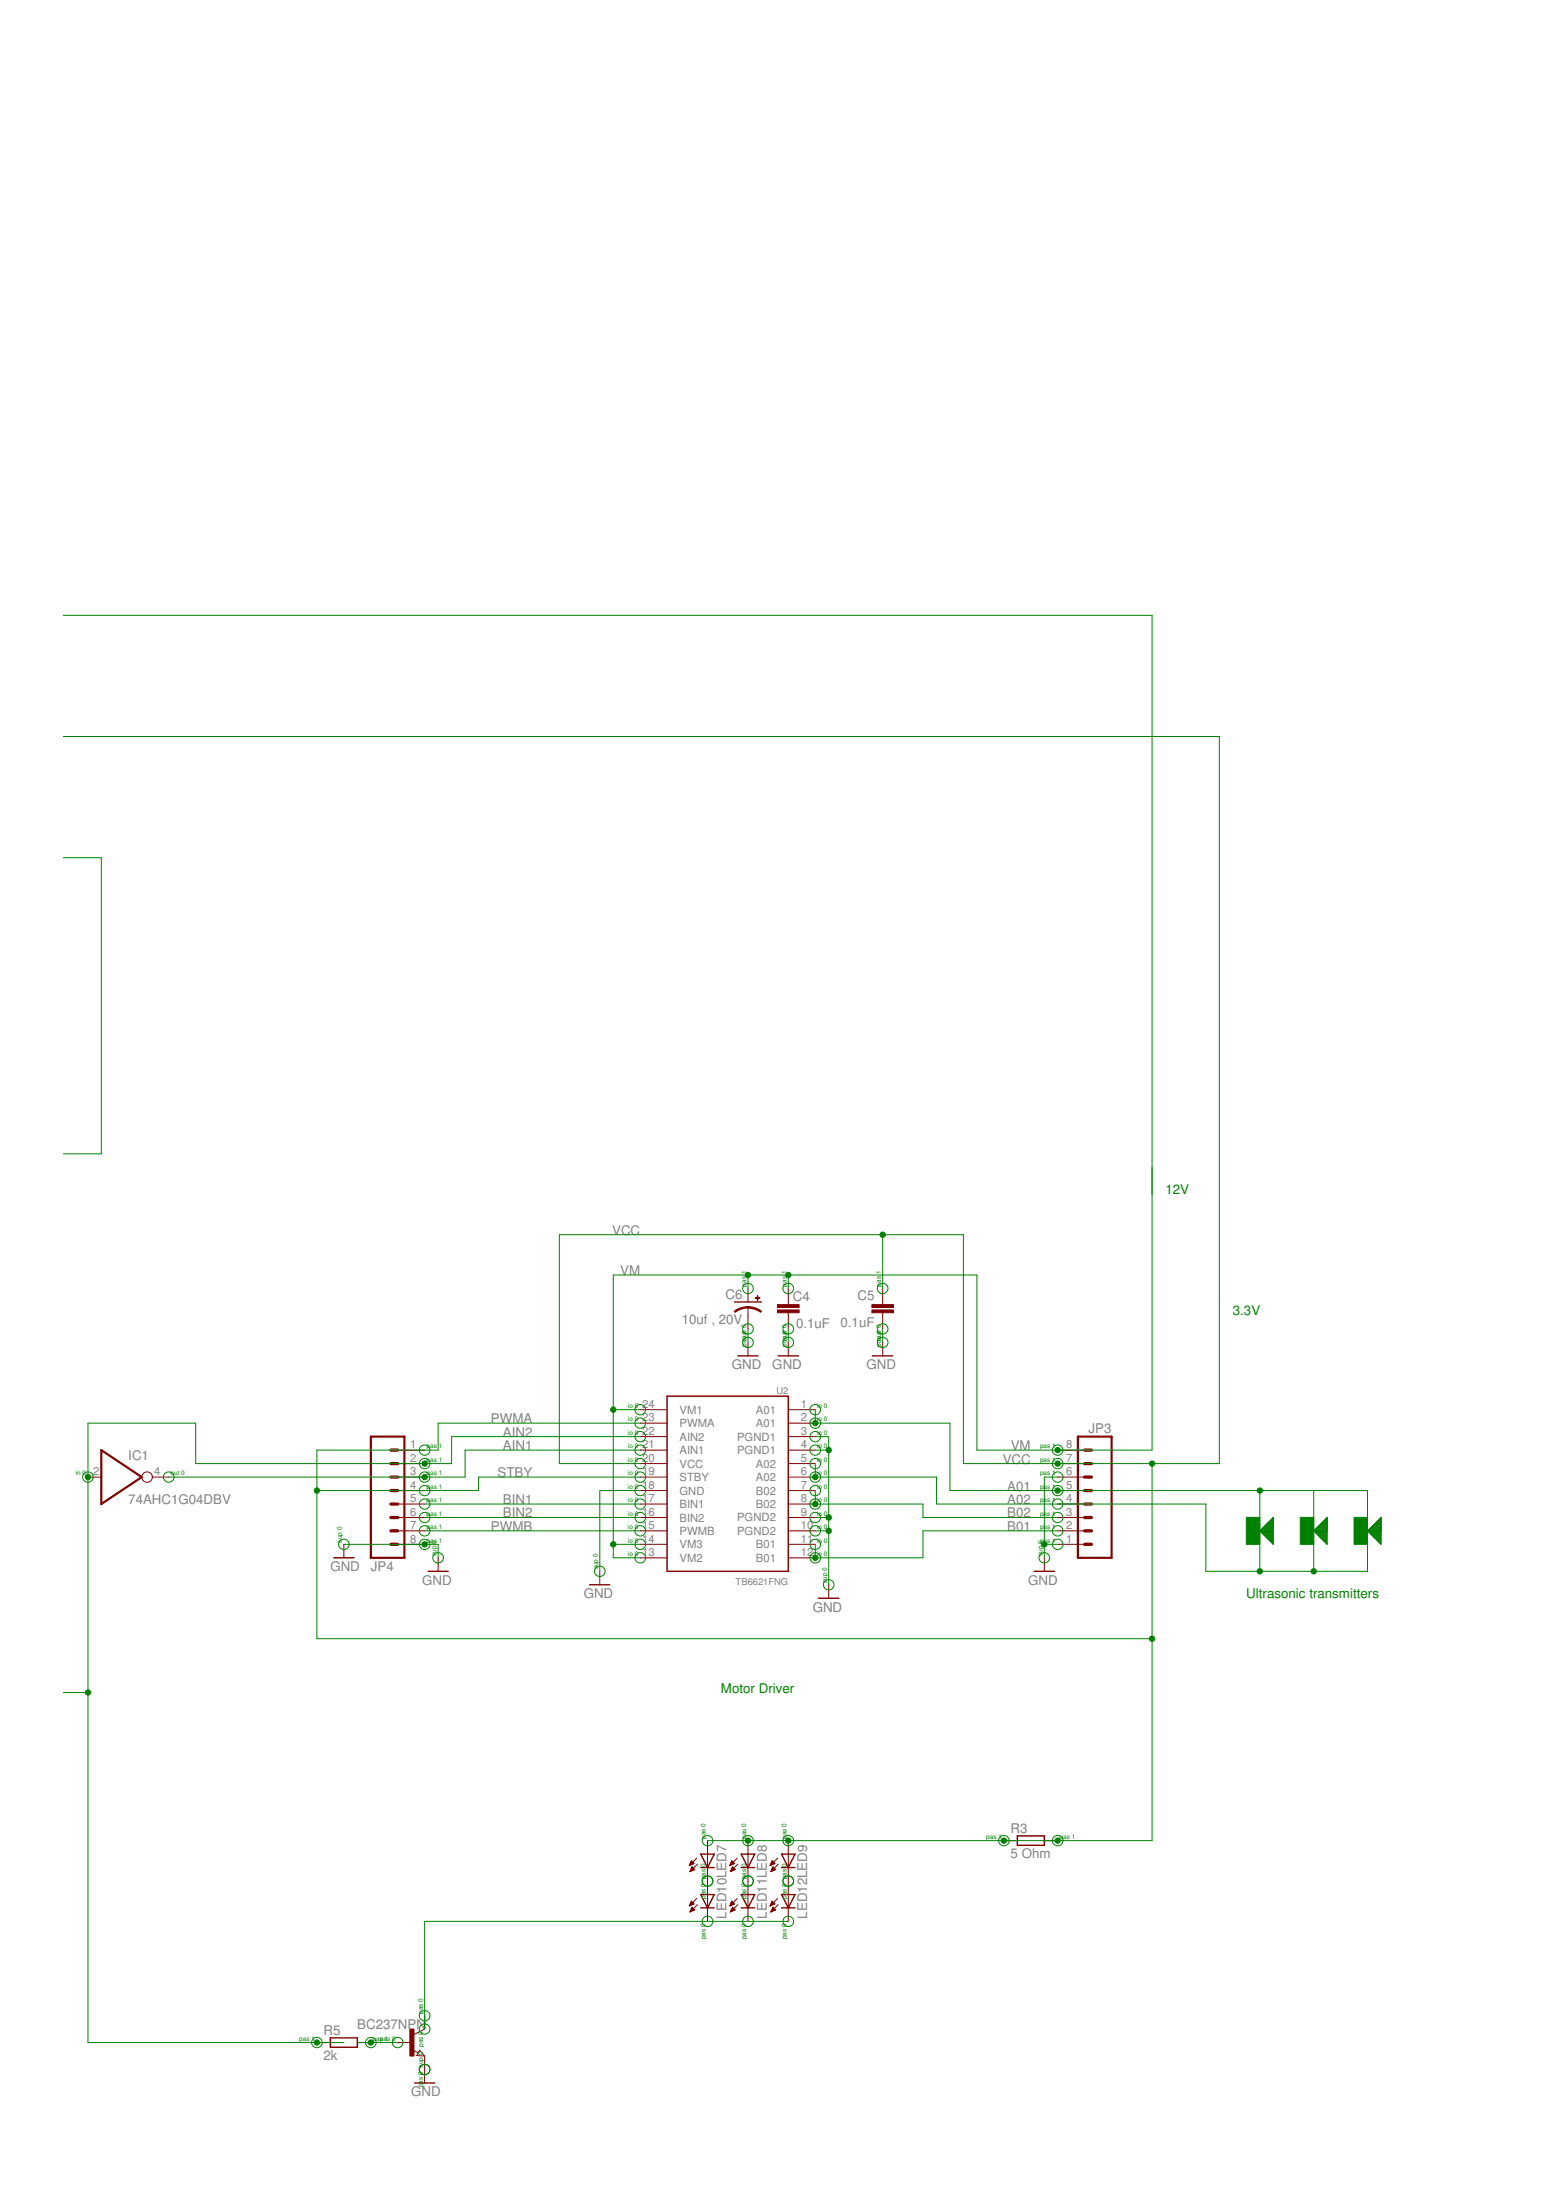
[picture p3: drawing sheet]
<svg xmlns="http://www.w3.org/2000/svg" width="210mm" height="297mm" viewBox="0 0 210 297" stroke-linecap="round" stroke-linejoin="round" font-family="sans-serif">
<g fill="none" stroke="#800000" stroke-width=".19">
<path d="M99.1 175.8h3.7M90 188.5h16.4v23.7h-16.4zM99.6 183.1h2.7M105.1 183.1h2.7M117.8 183.1h2.7M45 210.3h2.8M57.8 212.2h2.7M79.6 214h2.7M110.5 215.8h2.7M139.6 212.2h2.7M94.6 250.3h1.8l-.9 1.9zM94.6 252.2h1.8"/>
<path d="M94.6 255.8h1.8l-.9 1.8zM94.6 257.6h1.8M100.1 252.2h1.8M100.1 250.3h1.8l-.9 1.9zM100.1 257.6h1.8M100.1 255.8h1.8l-.9 1.8zM105.5 252.2h1.8M105.5 250.3h1.8l-.9 1.9zM105.5 257.6h1.8M105.5 255.8h1.8l-.9 1.8zM137.3 247.9h3.7v1.3h-3.7zM44.6 275.1h3.6v1.3h-3.6z"/>
<path d="M56 281.2h2.7"/>
</g>
<g fill="none" stroke="#800000" stroke-width=".13">
<path d="M101 174v1.8M101 176.5v2.9M106.4 174v2.1M106.4 177.2v2.2M119.1 174v2.1M119.1 177.2v2.2M11.9 199.4h1.8M20.6 199.4h2.2M53.7 195.8h3.6M53.7 197.6h3.6M53.7 199.4h3.6M86.4 190.3h3.6"/>
<path d="M86.4 192.2h3.6M86.4 194h3.6M86.4 195.8h3.6M86.4 197.6h3.6M86.4 199.4h3.6M101 181.3v1.8M106.4 190.3h3.6M106.4 192.2h3.6M106.4 194h3.6M106.4 195.8h3.6M106.4 197.6h3.6M106.4 199.4h3.6"/>
<path d="M106.4 181.3v1.8M119.1 181.3v1.8M142.8 195.8h3.6M142.8 197.6h3.6M142.8 199.4h3.6M46.4 208.5v1.8M53.7 201.3h3.6M53.7 203.1h3.6M53.7 204.9h3.6M53.7 206.7h3.6M53.7 208.5h3.6M59.1 210.3v1.9"/>
<path d="M81 212.2v1.8M86.4 201.3h3.6M86.4 203.1h3.6M86.4 204.9h3.6M86.4 206.7h3.6M86.4 208.5h3.6M86.4 210.3h3.6M106.4 201.3h3.6M106.4 203.1h3.6M106.4 204.9h3.6M106.4 206.7h3.6M106.4 208.5h3.6"/>
<path d="M106.4 210.3h3.6M111.9 214v1.8M141 210.3v1.9M142.8 201.3h3.6M142.8 203.1h3.6M142.8 204.9h3.6M142.8 206.7h3.6M142.8 208.5h3.6M93 251.9h.1M93.1 257.3h.1M93.1 251.8h.2M93.1 257.2h.3"/>
<path d="M93.1 251.7h.4M93.1 257.1h.5M93.2 251.6h.4M93.2 258.1h.1M93.2 252.6h.1M93.2 257h.5M93.2 251.5h.4M93.2 252.6h.3M93.2 258h.2M93.2 257h.4M93.2 258h.4M93.2 252.5h.5"/>
<path d="M93.2 256.9h.3M93.3 251.4h.2M93.3 252.4h.4M93.3 257.9h.4M93.3 251.3h.1M93.3 256.8h.1M93.3 257.8h.4M93.3 252.3h.4M93.3 256.7h.1M93.3 251.2l.4 .4-.7 .3zM93.3 256.7l.4 .4-.7 .2zM93.3 257.7h.3"/>
<path d="M93.3 252.2h.3M93.4 252.2h.1M93.4 257.6h.1M93.4 252.1l.4 .3-.7 .3zM93.4 252.1h.1M93.4 257.5l.4 .4-.7 .2zM94 250.9l-1 1M94 256.3l-1 1M94.1 251.7l-1 1M94.1 257.2l-1 .9M95.5 248.5v10.9M98.5 251.9h.1"/>
<path d="M98.5 257.3h.1M98.6 251.8h.1M98.6 251.7h.3M98.6 257.2h.2M98.6 257.1h.4M98.6 251.6h.5M98.6 252.6h.1M98.6 258.1h.1M98.6 251.5h.5M98.6 257h.5M98.6 258h.2M98.7 252.6h.2"/>
<path d="M98.7 257h.3M98.7 251.5h.3M98.7 258h.3M98.7 252.5h.4M98.7 256.9h.3M98.7 257.9h.5M98.7 251.4h.2M98.7 252.4h.5M98.7 256.8h.2M98.7 251.3h.1M98.7 257.8h.5M98.8 252.3h.3"/>
<path d="M98.8 256.7h.1M98.8 257.7h.3M98.8 252.2h.3M98.8 251.2l.3 .4-.6 .3zM98.8 256.7l.3 .4-.6 .2zM98.8 257.7h.2M98.8 252.2h.2M98.8 252.1h.1M98.8 257.6h.1M99.2 252.4l-.3-.3-.3 .6M99.2 252.4l-.6 .3M99.2 257.9l-.3-.4-.3 .6"/>
<path d="M99.2 257.9l-.6 .2M99.5 250.9l-1 1M99.5 256.3l-1 1M99.6 251.7l-1 1M99.6 257.2l-1 .9M101 248.5v10.9M104 251.9h.1M104 251.8h.2M104 257.3h.1M104 257.2h.3M104 251.7h.4M104.1 257.1h.4"/>
<path d="M104.1 258.1h.1M104.1 251.6h.4M104.1 252.6h.1M104.1 257h.5M104.1 251.5h.4M104.1 258h.2M104.1 252.6h.3M104.1 257h.4M104.1 258h.4M104.1 252.5h.5M104.2 251.4h.2M104.2 256.9h.2"/>
<path d="M104.2 257.9h.4M104.2 252.4h.5M104.2 256.8h.2M104.2 251.3h.1M104.2 252.3h.4M104.2 257.8h.4M104.2 256.7l.4 .4-.7 .2zM104.2 251.2l.4 .4-.7 .3zM104.2 256.7h.1M104.2 257.7h.3M104.2 252.2h.3M104.3 252.2h.1"/>
<path d="M104.3 257.7h.2M104.3 257.6h.1M104.3 252.1h.1M104.3 257.5l.4 .4-.6 .2zM104.7 252.4l-.4-.3-.2 .6M104.7 252.4l-.6 .3M105 250.9l-1.1 1M105 256.3l-1.1 1M105.1 251.7l-1 1M105.1 257.2l-1 .9M106.4 248.5v10.9M135.5 248.5h1.8"/>
<path d="M141 248.5h1.8M42.8 275.8h1.8M48.2 275.8h1.9M53.7 275.8h1.8M55.6 276.7l.9 .5M56.6 276.8l.7 .8-1-.1zM57.3 272.2v1.8l-1.4 .7M57.3 277.6v3.6"/>
<circle cx="19.9" cy="199.4" r=".71"/>
</g>
<g fill="#800000" stroke="#800000" stroke-width=".13">
<path d="M104.9 176.9h3v.3h-3z"/>
<path d="M104.9 176.1h3v.4h-3z"/>
<path d="M117.7 176.9h2.9v.3h-2.9z"/>
<path d="M117.7 176.1h2.9v.4h-2.9z"/>
<path d="M101.9 175.2h.7v.1h-.7z"/>
<path d="M102.2 174.9h.1v.7h-.1z"/>
<path d="M55.3 274h.6v3.6h-.6z"/>
</g>
<g fill="#800000" stroke="#800000" stroke-width=".13">
<path d="M99.1 177.1a2.67 2.67 0 0 1 1.9-.7v.2a3.2 3.2 0 0 0-1.8 .6z" fill-rule="evenodd"/>
<path d="M101 176.4a2.96 2.96 0 0 1 1.8 .6l-.1 .2a2.97 2.97 0 0 0-1.7-.6z" fill-rule="evenodd"/>
</g>
<path d="M13.7 195.8l5.4 3.6-5.4 3.7zM50.1 194h4.5v16.3h-4.5zM145.5 194h4.6v16.3h-4.6z" fill="none" stroke="#800000" stroke-width=".3"/>
<g fill="none" stroke="#800000" stroke-width=".44">
<path d="M52.8 199.4h.9M52.8 197.6h.9M52.8 195.8h.9M146.4 199.4h.9M146.4 197.6h.9M146.4 195.8h.9M52.8 204.9h.9M52.8 206.7h.9M52.8 208.5h.9M52.8 201.3h.9M52.8 203.1h.9M146.4 204.9h.9"/>
<path d="M146.4 206.7h.9M146.4 208.5h.9M146.4 201.3h.9M146.4 203.1h.9"/>
</g>
<g fill="none" stroke="#008000" stroke-width=".13">
<path d="M8.5 83.1h147v112.7h-23.6v-23.7h-49.1v38.2h3.6M8.5 99.4h156.1v98.2h-34.6v-30.9h-54.5v30.9h10.9M8.5 115.8h5.2v40h-5.2M101 172.1v1.9M101 179.4v1.9M106.4 172.1v1.9M106.4 179.4v1.9M119.1 166.7v7.3M119.1 179.4v1.9M82.8 190.3h3.6M86.4 194h-25.4v3.6h-34.6v-5.4h-14.5v83.6h34.5M86.4 192.2h-27.3v3.6h-16.3v25.5h112.7"/>
<path d="M86.4 195.8h-23.6v3.6h-40M86.4 199.4h-21.8v1.9h-21.8M110 194h1.9v20M110 195.8h1.9M110 190.3v1.9h18.2v9.1h56.4v10.9h-21.8v-9.1h-36.4v-3.7h-16.4v-1.8M142.8 199.4h-1.8v10.9M155.5 197.6v50.9h-60M46.4 208.5h12.7v1.8M57.3 206.7h29.1M57.3 204.9h29.1M57.3 203.1h29.1M82.8 208.5h3.6"/>
<path d="M86.4 201.3h-5.4v10.9M110 206.7h1.9M110 204.9h1.9M110 201.3v1.8h14.6v1.8h18.2M141 208.5h1.8M142.8 206.7h-18.2v3.6h-14.6v-1.8M170.1 206.7h1.8M170.1 201.3v10.9M170.1 206.8h1.8M170.1 206.6h1.8M170.2 206.8h1.7M170.2 206.5h1.7"/>
<path d="M170.3 206.9h1.6M170.3 206.5h1.6M170.3 207h1.6M170.4 206.4h1.5M170.4 207.1h1.5M170.5 206.3h1.4M170.5 207.2h1.4M170.5 206.2h1.4M170.6 207.2h1.3M170.6 206.2h1.3M170.7 207.3h1.2M170.7 206.1h1.2"/>
<path d="M170.8 207.4h1.1M170.8 206h1.1M170.8 207.5h1.1M170.8 205.9h1.1M170.9 207.5h1M170.9 205.8h1M171 207.6h.9M171 205.8h.9M171 207.7h.9M171.1 205.7h.8M171.1 207.8h.8M171.1 205.6h.8"/>
<path d="M171.2 207.9h.7M171.2 205.5h.7M171.3 207.9h.6M171.3 205.5h.6M171.4 208h.5M171.4 205.4h.5M171.4 208.1h.5M171.4 205.3h.5M171.5 208.2h.4M171.5 205.2h.4M171.6 208.2h.3M171.6 205.1h.3"/>
<path d="M171.7 208.3h.2M171.7 205.1h.2M171.7 208.4h.2M171.8 205h.1M171.8 208.5h.1M171.8 204.9h.1M171.9 204.9v3.6l-1.8-1.8M171.9 204.9l-1.8 1.8M177.3 206.7h1.8M177.3 201.3v10.9M177.4 206.8h1.7M177.4 206.6h1.7"/>
<path d="M177.5 206.8h1.6M177.5 206.5h1.6M177.5 206.9h1.6M177.6 206.5h1.5M177.6 207h1.5M177.6 206.4h1.5M177.7 207.1h1.4M177.7 206.3h1.4M177.8 207.2h1.3M177.8 206.2h1.3M177.9 207.2h1.2M177.9 206.2h1.2"/>
<path d="M177.9 207.3h1.2M177.9 206.1h1.2M178 207.4h1.1M178 206h1.1M178.1 207.5h1M178.1 205.9h1M178.2 207.5h.9M178.2 205.8h.9M178.2 207.6h.9M178.3 205.8h.8M178.3 207.7h.8M178.3 205.7h.8"/>
<path d="M178.4 207.8h.7M178.4 205.6h.7M178.5 207.9h.6M178.5 205.5h.6M178.6 207.9h.5M178.6 205.5h.5M178.6 208h.5M178.6 205.4h.5M178.7 208.1h.4M178.7 205.3h.4M178.8 208.2h.3M178.8 205.2h.3"/>
<path d="M178.9 208.2h.2M178.9 205.1h.2M178.9 208.3h.2M179 205.1h.1M179 208.4h.1M179 205h.1M179.1 208.5h.1M179.1 204.9h.1M179.1 204.9v3.6l-1.8-1.8M179.1 204.9l-1.8 1.8M184.6 206.7h1.8M184.7 206.8h1.7"/>
<path d="M184.7 206.6h1.7M184.8 206.5h1.6M184.8 206.9h1.6M184.9 207h1.5M184.9 206.4h1.5M185 207.1h1.4M185 206.3h1.4M185.1 207.2h1.3M185.1 206.2h1.3M185.2 207.3h1.2M185.2 206.1h1.2M185.3 207.4h1.1"/>
<path d="M185.3 206h1.1M185.4 207.5h1M185.4 205.9h1M185.5 205.8h.9M185.5 207.6h.9M185.6 207.7h.8M185.6 205.7h.8M185.7 207.8h.7M185.7 205.6h.7M185.8 207.9h.6M185.8 205.5h.6M185.9 208h.5"/>
<path d="M185.9 205.4h.5M186 208.1h.4M186 205.3h.4M186.1 208.2h.3M186.1 205.2h.3M186.2 205.1h.2M186.2 208.3h.2M186.3 208.4h.1M186.3 205h.1M186.4 208.5h.1M186.4 204.9h.1M186.4 204.9v3.6l-1.8-1.8"/>
<path d="M186.4 204.9l-1.8 1.8M8.5 228.5h3.4M106.4 259.4h-49.1v14.6M48.2 275.8h5.5"/>
<circle cx="101" cy="174" r=".71"/>
<circle cx="101" cy="179.4" r=".71"/>
<circle cx="106.4" cy="174" r=".71"/>
<circle cx="106.4" cy="179.4" r=".71"/>
<circle cx="119.2" cy="174" r=".71"/>
<circle cx="119.2" cy="179.4" r=".71"/>
<circle cx="11.9" cy="199.4" r=".71"/>
<circle cx="22.8" cy="199.4" r=".71"/>
<circle cx="57.3" cy="199.4" r=".71"/>
<circle cx="57.3" cy="197.6" r=".71"/>
<circle cx="57.3" cy="195.8" r=".71"/>
<circle cx="86.4" cy="195.8" r=".71"/>
<circle cx="86.4" cy="199.4" r=".71"/>
<circle cx="86.4" cy="190.3" r=".71"/>
<circle cx="86.4" cy="197.6" r=".71"/>
<circle cx="86.4" cy="192.1" r=".71"/>
<circle cx="86.4" cy="194" r=".71"/>
<circle cx="101" cy="181.2" r=".71"/>
<circle cx="106.4" cy="181.2" r=".71"/>
<circle cx="110.1" cy="199.4" r=".71"/>
<circle cx="110.1" cy="190.3" r=".71"/>
<circle cx="110.1" cy="195.8" r=".71"/>
<circle cx="110.1" cy="197.6" r=".71"/>
<circle cx="110.1" cy="192.1" r=".71"/>
<circle cx="110.1" cy="194" r=".71"/>
<circle cx="119.2" cy="181.2" r=".71"/>
<circle cx="142.8" cy="197.6" r=".71"/>
<circle cx="142.8" cy="199.4" r=".71"/>
<circle cx="142.8" cy="195.8" r=".71"/>
<circle cx="46.4" cy="208.5" r=".71"/>
<circle cx="57.3" cy="208.5" r=".71"/>
<circle cx="57.3" cy="206.7" r=".71"/>
<circle cx="57.3" cy="204.9" r=".71"/>
<circle cx="57.3" cy="203.1" r=".71"/>
<circle cx="57.3" cy="201.2" r=".71"/>
<circle cx="59.1" cy="210.3" r=".71"/>
<circle cx="81" cy="212.1" r=".71"/>
<circle cx="86.4" cy="203.1" r=".71"/>
<circle cx="86.4" cy="206.7" r=".71"/>
<circle cx="86.4" cy="210.3" r=".71"/>
<circle cx="86.4" cy="208.5" r=".71"/>
<circle cx="86.4" cy="204.9" r=".71"/>
<circle cx="86.4" cy="201.2" r=".71"/>
<circle cx="110.1" cy="203.1" r=".71"/>
<circle cx="110.1" cy="210.3" r=".71"/>
<circle cx="110.1" cy="204.9" r=".71"/>
<circle cx="110.1" cy="206.7" r=".71"/>
<circle cx="110.1" cy="208.5" r=".71"/>
<circle cx="110.1" cy="201.2" r=".71"/>
<circle cx="111.9" cy="214" r=".71"/>
<circle cx="141" cy="210.3" r=".71"/>
<circle cx="142.8" cy="201.2" r=".71"/>
<circle cx="142.8" cy="204.9" r=".71"/>
<circle cx="142.8" cy="203.1" r=".71"/>
<circle cx="142.8" cy="208.5" r=".71"/>
<circle cx="142.8" cy="206.7" r=".71"/>
<circle cx="95.5" cy="259.4" r=".71"/>
<circle cx="95.5" cy="254" r=".71"/>
<circle cx="95.5" cy="248.5" r=".71"/>
<circle cx="101" cy="254" r=".71"/>
<circle cx="101" cy="259.4" r=".71"/>
<circle cx="101" cy="248.5" r=".71"/>
<circle cx="106.4" cy="254" r=".71"/>
<circle cx="106.4" cy="259.4" r=".71"/>
<circle cx="106.4" cy="248.5" r=".71"/>
<circle cx="135.5" cy="248.5" r=".71"/>
<circle cx="142.8" cy="248.5" r=".71"/>
<circle cx="42.8" cy="275.8" r=".71"/>
<circle cx="50.1" cy="275.8" r=".71"/>
<circle cx="53.7" cy="275.8" r=".71"/>
<circle cx="57.3" cy="279.4" r=".71"/>
<circle cx="57.3" cy="272.2" r=".71"/>
<circle cx="57.3" cy="274" r=".71"/>
</g>
<g fill="#008000" stroke="#008000" stroke-width=".13">
<path d="M168.2 204.9h1.9v3.6h-1.9z"/>
<path d="M175.5 204.9h1.8v3.6h-1.8z"/>
<path d="M182.8 204.9h1.8v3.6h-1.8z"/>
</g>
<g fill="#008000" stroke="#008000" stroke-width=".13">
<circle cx="111.9" cy="195.8" r=".36"/>
<circle cx="111.9" cy="204.9" r=".36"/>
<circle cx="111.9" cy="206.7" r=".36"/>
<circle cx="141" cy="208.5" r=".36"/>
<circle cx="57.3" cy="208.5" r=".36"/>
<circle cx="110" cy="192.2" r=".36"/>
<circle cx="142.8" cy="201.3" r=".36"/>
<circle cx="177.3" cy="212.2" r=".36"/>
<circle cx="170.1" cy="201.3" r=".36"/>
<circle cx="170.1" cy="212.2" r=".36"/>
<circle cx="110" cy="199.4" r=".36"/>
<circle cx="110" cy="203.1" r=".36"/>
<circle cx="110" cy="210.3" r=".36"/>
<circle cx="82.8" cy="190.3" r=".36"/>
<circle cx="82.8" cy="208.5" r=".36"/>
<circle cx="106.4" cy="172.1" r=".36"/>
<circle cx="101" cy="172.1" r=".36"/>
<circle cx="142.8" cy="195.8" r=".36"/>
<circle cx="119.1" cy="166.7" r=".36"/>
<circle cx="142.8" cy="197.6" r=".36"/>
<circle cx="42.8" cy="201.3" r=".36"/>
<circle cx="155.5" cy="197.6" r=".36"/>
<circle cx="155.5" cy="221.3" r=".36"/>
<circle cx="101" cy="248.5" r=".36"/>
<circle cx="106.4" cy="248.5" r=".36"/>
<circle cx="142.8" cy="248.5" r=".36"/>
<circle cx="135.5" cy="248.5" r=".36"/>
<circle cx="57.3" cy="197.6" r=".36"/>
<circle cx="11.9" cy="199.4" r=".36"/>
<circle cx="11.9" cy="228.5" r=".36"/>
<circle cx="42.8" cy="275.8" r=".36"/>
<circle cx="57.3" cy="199.4" r=".36"/>
<circle cx="50.1" cy="275.8" r=".36"/>
</g>
<g font-size="1.8" fill="#008000">
<text x="157.3" y="161.2">12V</text>
<text x="166.4" y="177.6">3.3V</text>
<text x="168.2" y="215.8">Ultrasonic transmitters</text>
<text x="97.3" y="228.5">Motor Driver</text>
</g>
<g font-size="1.8" fill="#808080">
<text x="82.6" y="166.7">VCC</text>
<text x="83.7" y="172.2">VM</text>
<text x="92" y="178.8">10uf , 20V</text>
<text x="97.9" y="175.3">C6</text>
<text x="107" y="175.7">C4</text>
<text x="107.5" y="179.3">0.1uF</text>
<text x="113.5" y="179.2">0.1uF</text>
<text x="115.8" y="175.5">C5</text>
<text x="98.8" y="184.9">GND</text>
<text x="104.3" y="184.9">GND</text>
<text x="117" y="184.9">GND</text>
<text x="17.3" y="197.2">IC1</text>
<text x="66.3" y="192.2">PWMA</text>
<text x="67.9" y="194">AIN2</text>
<text x="67.9" y="195.8">AIN1</text>
<text x="135.4" y="197.6">VCC</text>
<text x="136.4" y="195.8">VM</text>
<text x="146.9" y="193.4">JP3</text>
<text x="17.3" y="203.1">74AHC1G04DBV</text>
<text x="67.1" y="199.4">STBY</text>
<text x="67.9" y="203.1">BIN1</text>
<text x="135.9" y="201.2">A01</text>
<text x="135.9" y="203.1">A02</text>
<text x="66.3" y="206.7">PWMB</text>
<text x="67.9" y="204.9">BIN2</text>
<text x="135.9" y="204.9">B02</text>
<text x="135.9" y="206.7">B01</text>
<text x="44.6" y="212.2">GND</text>
<text x="50" y="212.2">JP4</text>
<text x="57" y="214">GND</text>
<text x="78.8" y="215.8">GND</text>
<text x="138.8" y="214">GND</text>
<text x="109.7" y="217.6">GND</text>
<text x="136.4" y="250.9">5 Ohm</text>
<text x="136.4" y="247.4">R3</text>
<text x="98.1" y="259.1" transform="rotate(-90 98.1 259.1)">LED10LED7</text>
<text x="103.5" y="259.1" transform="rotate(-90 103.5 259.1)">LED11LED8</text>
<text x="109" y="259.1" transform="rotate(-90 109 259.1)">LED12LED9</text>
<text x="43.7" y="274.7">R5</text>
<text x="48.2" y="274">BC237NP</text>
<text x="56.2" y="274">N</text>
<text x="43.7" y="278.2">2k</text>
<text x="55.5" y="283.1">GND</text>
</g>
<g font-size="1.5" fill="#808080">
<text x="86.7" y="191.9">23</text>
<text x="86.7" y="190.1">24</text>
<text x="91.7" y="190.9">VM1</text>
<text x="102" y="190.9">A01</text>
<text x="108.1" y="190.1">1</text>
<text x="108.1" y="191.9">2</text>
<text x="55.4" y="195.5">1</text>
<text x="55.4" y="197.4">2</text>
<text x="86.7" y="197.4">20</text>
<text x="86.7" y="195.5">21</text>
<text x="86.7" y="193.7">22</text>
<text x="91.7" y="196.3">AIN1</text>
<text x="91.7" y="194.5">AIN2</text>
<text x="91.7" y="192.7">PWMA</text>
<text x="99.5" y="194.5">PGND1</text>
<text x="99.5" y="196.3">PGND1</text>
<text x="102" y="192.7">A01</text>
<text x="108.1" y="193.7">3</text>
<text x="108.1" y="195.5">4</text>
<text x="108.1" y="197.4">5</text>
<text x="143.9" y="197.4">7</text>
<text x="143.9" y="195.5">8</text>
<text x="12.6" y="199.2">2</text>
<text x="20.8" y="199.2">4</text>
<text x="55.4" y="199.2">3</text>
<text x="55.4" y="201">4</text>
<text x="55.4" y="202.8">5</text>
<text x="86.7" y="202.8">17</text>
<text x="86.7" y="201">18</text>
<text x="86.7" y="199.2">19</text>
<text x="91.7" y="203.6">BIN1</text>
<text x="91.7" y="201.8">GND</text>
<text x="91.7" y="200">STBY</text>
<text x="91.7" y="198.2">VCC</text>
<text x="102" y="198.2">A02</text>
<text x="102" y="200">A02</text>
<text x="102" y="201.8">B02</text>
<text x="102" y="203.6">B02</text>
<text x="108.1" y="199.2">6</text>
<text x="108.1" y="201">7</text>
<text x="108.1" y="202.8">8</text>
<text x="143.9" y="202.8">4</text>
<text x="143.9" y="201">5</text>
<text x="143.9" y="199.2">6</text>
<text x="55.4" y="204.6">6</text>
<text x="55.4" y="206.4">7</text>
<text x="55.4" y="208.3">8</text>
<text x="86.7" y="208.3">14</text>
<text x="86.7" y="206.4">15</text>
<text x="86.7" y="204.6">16</text>
<text x="91.7" y="209.1">VM3</text>
<text x="91.7" y="207.3">PWMB</text>
<text x="91.7" y="205.4">BIN2</text>
<text x="99.5" y="205.4">PGND2</text>
<text x="99.5" y="207.2">PGND2</text>
<text x="102" y="209.1">B01</text>
<text x="108.1" y="204.6">9</text>
<text x="108.1" y="206.4">10</text>
<text x="108.1" y="208.3">11</text>
<text x="143.9" y="208.3">1</text>
<text x="143.9" y="206.4">2</text>
<text x="143.9" y="204.6">3</text>
<text x="86.7" y="210.1">13</text>
<text x="91.7" y="210.9">VM2</text>
<text x="102" y="210.9">B01</text>
<text x="108.1" y="210.1">12</text>
</g>
<g font-size="1.3" fill="#808080">
<text x="104.8" y="188.2">U2</text>
<text x="99.3" y="214">TB6621FNG</text>
</g>
<g font-size=".9" fill="#008000">
<text x="100.7" y="173.7" transform="rotate(-90 100.7 173.7)">pas</text>
<text x="100.7" y="172.1" transform="rotate(-90 100.7 172.1)">1</text>
<text x="106.2" y="173.7" transform="rotate(-90 106.2 173.7)">pas</text>
<text x="106.2" y="172.1" transform="rotate(-90 106.2 172.1)">1</text>
<text x="118.9" y="173.7" transform="rotate(-90 118.9 173.7)">pas</text>
<text x="118.9" y="172.1" transform="rotate(-90 118.9 172.1)">1</text>
<text x="100.7" y="181.8" transform="rotate(-90 100.7 181.8)">passu1p 0</text>
<text x="106.2" y="181.8" transform="rotate(-90 106.2 181.8)">passu1p 0</text>
<text x="118.9" y="181.8" transform="rotate(-90 118.9 181.8)">passu1p 0</text>
<text x="84.8" y="191.9">io 0</text>
<text x="84.8" y="190.1">io 0</text>
<text x="110.3" y="190.1">io 0</text>
<text x="110.3" y="191.9">io 0</text>
<text x="57.6" y="195.5">pas</text>
<text x="57.6" y="197.4">pas 1</text>
<text x="59.2" y="195.5">1</text>
<text x="84.8" y="197.4">io 0</text>
<text x="84.8" y="195.5">io 0</text>
<text x="84.8" y="193.7">io 0</text>
<text x="110.3" y="193.7">io 0</text>
<text x="110.3" y="195.5">io 0</text>
<text x="110.3" y="197.4">io 0</text>
<text x="140.4" y="197.4">pas 1</text>
<text x="140.4" y="195.5">pas 1</text>
<text x="10.2" y="199.2">in 0</text>
<text x="23" y="199.2">out 0</text>
<text x="57.6" y="199.2">pas 1</text>
<text x="57.6" y="201">pas 1</text>
<text x="57.6" y="202.8">pas 1</text>
<text x="84.8" y="202.8">io 0</text>
<text x="84.8" y="201">io 0</text>
<text x="84.8" y="199.2">io 0</text>
<text x="110.3" y="199.2">io 0</text>
<text x="110.3" y="201">io 0</text>
<text x="110.3" y="202.8">io 0</text>
<text x="140.4" y="202.8">pas 1</text>
<text x="140.4" y="201">pas 1</text>
<text x="140.4" y="199.2">pas 1</text>
<text x="46.2" y="208.3" transform="rotate(-90 46.2 208.3)">sup 0</text>
<text x="57.6" y="204.6">pas 1</text>
<text x="57.6" y="206.4">pas 1</text>
<text x="57.6" y="208.3">pas 1</text>
<text x="84.8" y="208.3">io 0</text>
<text x="84.8" y="206.4">io 0</text>
<text x="84.8" y="204.6">io 0</text>
<text x="110.3" y="204.6">io 0</text>
<text x="110.3" y="206.4">io 0</text>
<text x="110.3" y="208.3">io 0</text>
<text x="140.4" y="208.3">pas 1</text>
<text x="140.4" y="206.4">pas 1</text>
<text x="140.4" y="204.6">pas 1</text>
<text x="58.9" y="210.1" transform="rotate(-90 58.9 210.1)">sup 0</text>
<text x="80.7" y="211.9" transform="rotate(-90 80.7 211.9)">sup 0</text>
<text x="84.8" y="210.1">io 0</text>
<text x="110.3" y="210.1">io 0</text>
<text x="111.6" y="213.7" transform="rotate(-90 111.6 213.7)">sup 0</text>
<text x="140.7" y="210.1" transform="rotate(-90 140.7 210.1)">sup 0</text>
<text x="95.3" y="248.3" transform="rotate(-90 95.3 248.3)">pas 0</text>
<text x="100.7" y="248.3" transform="rotate(-90 100.7 248.3)">pas 0</text>
<text x="106.2" y="248.3" transform="rotate(-90 106.2 248.3)">pas 0</text>
<text x="133.1" y="248.3">pas 1</text>
<text x="143" y="248.3">pas 1</text>
<text x="95.3" y="256.4" transform="rotate(-90 95.3 256.4)">pas 0 pas 0</text>
<text x="100.7" y="256.4" transform="rotate(-90 100.7 256.4)">pas 0 pas 0</text>
<text x="106.2" y="256.4" transform="rotate(-90 106.2 256.4)">pas 0 pas 0</text>
<text x="95.3" y="261.8" transform="rotate(-90 95.3 261.8)">pas 0</text>
<text x="100.7" y="261.8" transform="rotate(-90 100.7 261.8)">pas 0</text>
<text x="106.2" y="261.8" transform="rotate(-90 106.2 261.8)">pas 0</text>
<text x="40.4" y="275.5">pas 1</text>
<text x="50.3" y="275.5">pas 1</text>
<text x="51.3" y="275.5">pas 0</text>
<text x="57.1" y="271.9" transform="rotate(-90 57.1 271.9)">pas 0</text>
<text x="57.1" y="281.8" transform="rotate(-90 57.1 281.8)">pas 0 sup 0</text>
<text x="57.1" y="276.4" transform="rotate(-90 57.1 276.4)">pas 0</text>
</g>
</svg>
